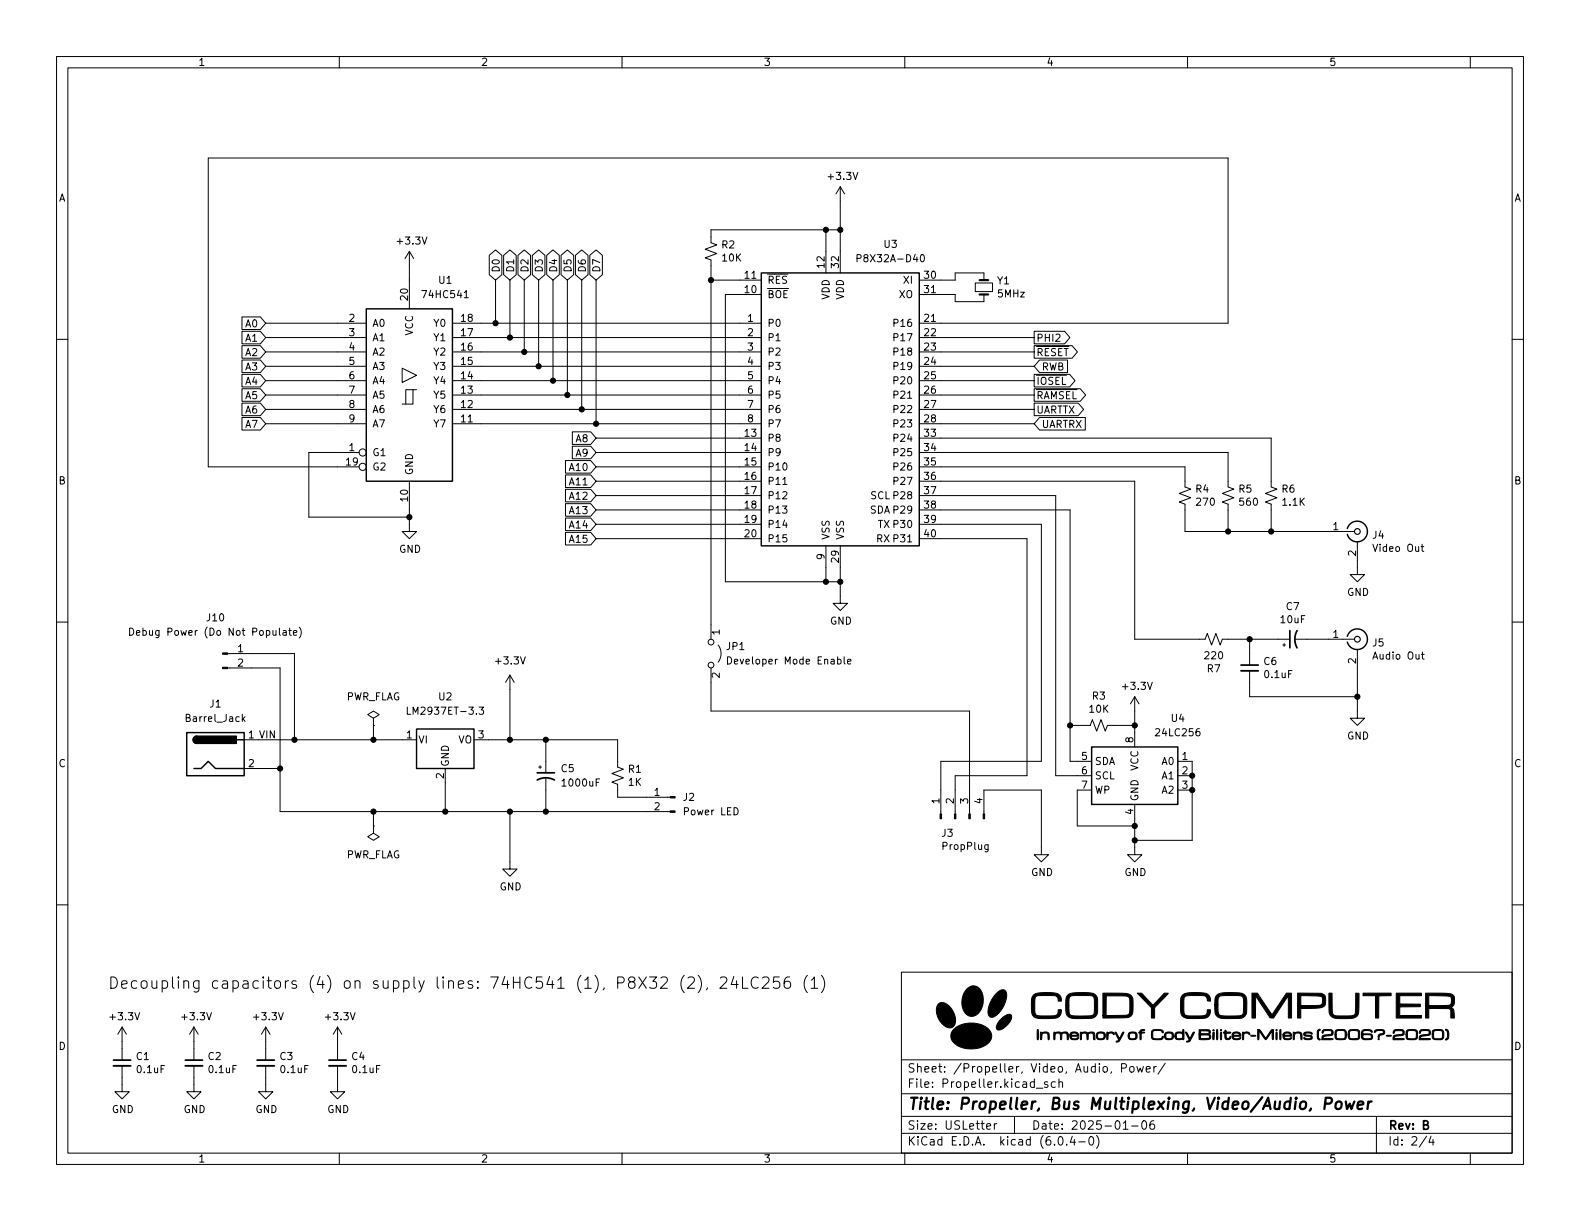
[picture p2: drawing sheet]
<svg xmlns="http://www.w3.org/2000/svg" width="279mm" height="216mm" viewBox="0 0 279 216" stroke-linecap="round" stroke-linejoin="round" font-family="sans-serif">
<g fill="none" stroke="#000" stroke-width=".18">
<path d="M10 10h259.4v195.9h-259.4zM12 12h255.4v191.9h-255.4zM60 10v2M110 10v2M160 10v2M210 10v2M260 10v2M148.6 33v15.3M148.6 33l-.8 1.3M148.6 33l.8 1.3M10 60h2M42.8 58.6h3.2l1 1.1-1 1.1h-3.2z"/>
<path d="M42.8 56h3.2l1 1.2-1 1.1h-3.2zM47 57.2h17.8M47 59.7h17.8M72.4 44.5v10.1M72.4 44.5l-.8 1.2M72.4 44.5l.8 1.2M80 57.2h54.6M80 59.7h54.6M82.1 52.6h.7M86.5 45.1l1.1-.9 1.1 .9v3.5l-1.1 .9-1.1-.9zM87.6 49.5v7.7M89.1 45.1l1.1-.9 1.1 .9v3.5l-1.1 .9-1.1-.9z"/>
<path d="M90.2 49.5v10.2M91.6 45.1l1.1-.9 1.1 .9v3.5l-1.1 .9-1.1-.9zM92.7 49.5v12.7M94.1 45.1l1.1-.9 1.2 .9v3.5l-1.2 .9-1.1-.9zM95.2 49.5v15.3M96.7 45.1l1.1-.9 1.1 .9v3.5l-1.1 .9-1.1-.9zM97.8 49.5v17.8M99.2 45.1l1.1-.9 1.1 .9v3.5l-1.1 .9-1.1-.9zM100.3 49.5v20.4M101.8 45.1l1.1-.9 1.1 .9v3.5l-1.1 .9-1.1-.9zM102.9 49.5v22.9M104.3 45.1l1.1-.9 1.1 .9v3.5l-1.1 .9-1.1-.9z"/>
<path d="M105.4 49.5v25.4M125.7 49.5h8.9M134.6 52.1h-6.3v50.8h20.3M146 40.6v7.7M148.6 40.6h-22.9v2.3l1 .4-2 .8 2 .7-2 .8 1 .4v67M151.6 45.7l.6-.1 .1-.2-.1-.3-.6-.1v1.3M162.6 57.2h54.6v-29.3h-180.4v54.7h26.7M162.6 49.5h6.3v-1.2h5.1v1.2M162.6 52.1h6.3v1.2h5.1v-1.2M162.6 59.7h20.3M162.9 45.1l.1-.1a.68 .68 0 0 1 .5 .7 .68 .68 0 0 1-.5 .6l-.1-.1-.2-.4zM172.5 50h3v1.6h-3z"/>
<path d="M182.9 58.6h5.3l1 1.1-1 1.1h-5.3zM267.4 60h2M42.8 61.1h3.2l1 1.1-1 1.1h-3.2zM42.8 71.3h3.2l1 1.1-1 1.1h-3.2zM42.8 63.7h3.2l1 1.1-1 1.1h-3.2zM42.8 68.7h3.2l1 1.2-1 1.1h-3.2zM42.8 66.2h3.2l1 1.1-1 1.1h-3.2zM42.8 73.8h3.2l1 1.1-1 1.1h-3.2zM47 62.2h17.8M47 64.8h17.8M47 67.3h17.8M47 69.9h17.8"/>
<path d="M47 72.4h17.8M47 74.9h17.8M71.1 65.1l2.6 1.3-2.6 1.2zM73 68.9h-1.2v2.6M73.7 68.9h-.7v2.6h-1.9M80 62.2h54.6M80 64.8h54.6M80 67.3h54.6M80 69.9h54.6M80 72.4h54.6M80 74.9h54.6M101.2 76.4h3.3l.9 1.1-.9 1.1h-3.3z"/>
<path d="M101.2 78.9h3.3l.9 1.1-.9 1.1h-3.3zM105.4 77.5h29.2M162.6 77.5h62.2v8.6l1 .4-2 .7 2 .8-2 .8 1 .4v4.8M162.6 62.2h20.3M162.6 64.8h20.3M162.6 67.3h20.3M162.6 69.9h20.3M162.6 72.4h20.3M162.6 74.9h20.3M182.9 66.2h6.3l.9 1.1-.9 1.1h-6.3zM182.9 68.7h8.1l1 1.2-1 1.1h-8.1zM182.9 71.3h7.8l.9 1.1-.9 1.1h-7.8z"/>
<path d="M182.9 61.1h6.7l.9 1.1-.9 1.1h-6.7zM183.8 63.7h5v2.2h-5l-.9-1.1zM183.8 73.8h8.1v2.2h-8.1l-.9-1.1zM63.5 80h-8.9v11.4h17.8M72.4 85.1v8.9h1.3l-1.3 1.3-1.3-1.3h1.3M100 94.1h4.5l.9 1.2-.9 1.1h-4.5zM100 81.4h4.5l.9 1.2-.9 1.1h-4.5zM100 86.5h4.5l.9 1.1-.9 1.1h-4.5zM100 89.1h4.5l.9 1.1-.9 1.1h-4.5zM100 84h4.5l.9 1.1-.9 1.1h-4.5zM100 91.6h4.5l.9 1.1-.9 1.1h-4.5zM105.4 80h29.2"/>
<path d="M105.4 82.6h29.2M105.4 85.1h29.2M105.4 87.6h29.2M105.4 90.2h29.2M105.4 92.7h29.2M105.4 95.3h29.2M138.4 85.7h.8M146 96.5v6.4M148.6 96.5v10.2h1.3l-1.3 1.3-1.3-1.3h1.3M162.6 80h54.6v6.1l1 .4-2 .7 2 .8-2 .8 1 .4v4.8M162.6 82.6h46.9v3.5l1.1 .4-2.1 .7 2.1 .8-2.1 .8 1 .4v4.8h30M162.6 85.1h38.1v27.9h12.4l.4-1 .7 2 .8-2 .8 2 .4-1h11.9"/>
<path d="M162.6 87.6h24.1v49.6h6.3M162.6 90.2h26.6v44.4h3.8M162.6 92.7h21.5v41.9h-17.7v9.3M162.6 95.3h19v41.9h-12.7v6.7M240 95.8v5.8h1.3l-1.3 1.3-1.2-1.3h1.2M251.3 96.7h.5M251.5 96.2v1.1l.3 .2M10 110h2M22.9 111.1a.64 .64 0 0 1 .8 .6 .64 .64 0 0 1-.8 .6zM24.1 111.9l.6-.1v-.3h-.4l-.2 .2 .1 .6h.5M40.2 118.1h9.3v25.4h69M40.2 115.6h11.9v15.2"/>
<path d="M50.1 111.5h.5v.8M50.6 111.8l-.4 .1-.2 .1 .2 .3h.4M51 111.5h.5M51.2 111.1v1.1l.3 .1M51.9 111.9l.6-.1-.1-.3h-.3l-.2 .2v.6h.5M52.9 110.9a1.46 1.46 0 0 1 0 1.9M90.2 119.4l-.8 1.3M90.2 119.4v11.4M90.2 119.4l.7 1.3M125.7 118.1v7.6h45.7v18.2M127 114a2.54 2.54 0 0 1 0 3.1M128.7 116.1a.64 .64 0 0 1 .7 .7 .64 .64 0 0 1-.7 .6z"/>
<path d="M149.3 116.1v1.1l.2 .2M149.9 117l.6-.1-.1-.3h-.3l-.2 .1v.7h.5M221 113v4.6M221 118.6v4.6h19M226.8 114h.5M227.1 113.8v.5M229.1 113h10.4M240 114.8v12.2h1.3l-1.3 1.3-1.2-1.3h1.2M251.4 115.7h.4M251.5 115.3v1.1l.3 .2M267.4 110h2M43 127.1l.3 .5"/>
<path d="M43.2 130.8h30.5M43.2 135.9h6.3M43.3 126.7l-.5 .5M66 127l1.1-.6-1.1-.7-1 .7 1 .6v1.3M66 128.3h.1M66 128.3v2.5M72 125v1.3h.6M78.7 135.9v7.6M83.8 130.8h25.4v4.8l1 .4-2 .8 2 .7-2 .8 1 .4v2.3h9.3M84.7 125h.8l-.4 .5 .4 .1v.6l-.2 .1-.6-.1M95.2 135.6h.6M95.5 135.4v.5"/>
<path d="M96.5 130.8v5.9M96.5 137.7v5.8M189.2 128.3h3.6l.4-1 .7 2 .8-2 .8 2 .3-1h4.9M193 139.7h-2.5v6.4h10.2M200.7 123.2l-.8 1.3M200.7 123.2v8.9M200.7 123.2l.7 1.3M208.3 134.6h2.5v14h-10.1M208.3 137.2h2.5M208.3 139.7h2.5M10 160h2M66 146.1v1.2l-1 .7 1 .6 1.1-.6-1.1-.7"/>
<path d="M66 146.1h.1M66 143.5v2.6M90.2 143.5v10.2h1.2l-1.2 1.2-1.3-1.2h1.3M174 143.9v-4.2h10.1v11.4h1.3l-1.3 1.3-1.2-1.3h1.2M174.7 149.4v1l-.2 .2h-.3M174.7 149.4h-.3l-.3 .2 .2 .5h.4M200.7 142.2v8.9h1.2l-1.2 1.3-1.3-1.3h1.3M267.4 160h2M121 172.5a2.3 2.3 0 0 0 0 3M121.7 172.9l.2-.2h.5a.54 .54 0 0 1 .3 .9l-1.1 1.2h1.2M123.5 172.5a2.3 2.3 0 0 1 0 3M125.1 174.7l-.2 .3"/>
<path d="M127.4 172.9l.3-.2h.5a.54 .54 0 0 1 .2 .9l-1.1 1.2h1.2M129.8 172.7l-.5 1.4h1.2M130.3 173.4v1.4M131.3 172.7v2.1h1M134.1 172.9a.81 .81 0 0 0-1 0 .81 .81 0 0 0-.3 1 .75 .75 0 0 0 .4 .8 .75 .75 0 0 0 .9-.1M134.8 172.9l.3-.2h.5a.54 .54 0 0 1 .3 .9l-1.2 1.2h1.3M137.8 172.7h-1v1l.2-.2 .7 .1 .2 .3-.1 .7-.3 .2h-.5l-.2-.2M139.6 172.7a.8 .8 0 0 0-.9 .9v.8l.2 .3 .5 .1 .3-.2 .1-.7-.2-.3-.6-.1-.3 .4M142.8 172.5a2.3 2.3 0 0 0 0 3M143.4 173.3l.6-.6v2.1M143.4 174.8h1.2M145.3 172.5a2.3 2.3 0 0 1 0 3"/>
<path d="M159.4 171.9h108v32h-108zM21.6 188.5v4.5h1.3l-1.3 1.3-1.3-1.3h1.3M21.6 181.6l-.8 1.3M21.6 181.6v5.9M21.6 181.6l.8 1.3M34.3 188.5v4.5h1.3l-1.3 1.3-1.3-1.3h1.3M34.3 181.6l-.8 1.3M34.3 181.6v5.9M34.3 181.6l.8 1.3M47 188.5v4.5h1.3l-1.3 1.3-1.3-1.3h1.3M47 181.6l-.8 1.3M47 181.6v5.9"/>
<path d="M47 181.6l.8 1.3M59.7 188.5v4.5h1.3l-1.3 1.3-1.3-1.3h1.3M59.7 181.6v5.9M59.7 181.6l-.8 1.3M59.7 181.6l.8 1.3M159.4 197.4h108M159.4 193.4h108M159.4 187.4h108M174.5 199.2l.7-.2-.1-.3h-.4l-.2 .2v.7h.6M175.8 198.7v1M176.3 198.7h-.3l-.2 .3M179.4 197.4v3"/>
<path d="M183.3 192.4h1.1M185.3 191.4l-.4-.1-.2 .2 .1 .2 .5 .2v.3h-.6M186.6 191.4l-.4-.1-.3 .3v.4l.1 .2h.6M187.3 191.4l.2-.1 .3 .1 .1 .9M187.3 190.8v1.5M198.3 188.9l.7-.1 .2-.2-.1-.4-.2-.1h-.6v1.5M198.6 199.7h.9M199.8 188.7l.2-.1 .5 .1v.6l-.1 .2-.4 .1-.2-.2zM200.1 199.1h1.2M201 188.6l.3 1 .3-.7 .3 .7 .3-1M202.1 198.2h.2a.81 .81 0 0 1 .5 .6 .81 .81 0 0 1-.3 .8l-.1 .1a.81 .81 0 0 1-.6-.6 .81 .81 0 0 1 .3-.9zM202.7 189.1l.7-.2-.1-.2-.4-.1-.2 .2 .1 .7h.5"/>
<path d="M204 198.2a.59 .59 0 0 0-.7 .6v.6l.2 .2 .4 .1 .2-.2 .1-.5-.2-.2-.4-.1-.3 .3M204 188.6v1M204.5 188.6l-.3 .1-.2 .2M206 188l-1.2 1.9M243.4 197.4v6.5M60 203.9v2M110 203.9v2M159.4 200.4h108M160 203.9v2M187.3 201h.2a.81 .81 0 0 1 .6 .6 .81 .81 0 0 1-.3 .8l-.2 .1a.81 .81 0 0 1-.6-.6 .81 .81 0 0 1 .3-.9zM188.6 202.3v.2M189.6 200.9l-.3 1.1h.9"/>
<path d="M190 201.5v1M190.8 201.9h1.1M192.8 201h.1a.81 .81 0 0 1 .6 .6 .81 .81 0 0 1-.3 .8l-.2 .1a.81 .81 0 0 1-.5-.6 .81 .81 0 0 1 .3-.9zM193.9 200.8a1.72 1.72 0 0 1 0 2.2M210 203.9v2M252.3 200.9l-1.3 1.9M253 200.9l-.3 1.1h.9M253.4 201.5v1M260 203.9v2"/>
<circle cx="64.1" cy="82.5" r=".63"/>
<circle cx="64.1" cy="80" r=".63"/>
<circle cx="125.7" cy="117.6" r=".51"/>
<circle cx="125.7" cy="113.5" r=".51"/>
</g>
<path d="M234.3 195.2h.8a.55 .55 0 0 0 .4-.5 .55 .55 0 0 0-.3-.6h-.8l-.2 2M236.3 195a.52 .52 0 0 1 .6-.2 .52 .52 0 0 1 .4 .4l-.1 .5a.55 .55 0 0 1-.5 .4 .55 .55 0 0 1-.6-.4zM238 194.8l.2 1.3 .5-.9 .3 .9 .5-1.3M240.1 195.4l1-.2-.1-.3-.2-.1-.5 .1-.3 .9 .3 .3 .6-.1M242 194.8l-.2 1.3M242.6 194.8l-.4 .1-.3 .3" fill="none" stroke="#000" stroke-width=".4"/>
<g fill="#000" stroke="#000" stroke-width=".18">
<path d="M39.4 118h.8v.2h-.8zM39.4 115.4h.8v.3h-.8zM118.5 143.4h.9v.2h-.9zM118.5 140.8h.9v.3h-.9zM166.2 143.9h.3v.9h-.3zM168.8 143.9h.2v.9h-.2zM171.3 143.9h.3v.9h-.3zM173.9 143.9h.2v.9h-.2zM165.9 177.5a1.31 1.31 0 0 1 1.9 .3 3.2 3.2 0 0 1 .9 3.6 1.42 1.42 0 0 1-2.2-.4 2.92 2.92 0 0 1-.6-3.5zM171.1 174.8a1.54 1.54 0 0 1 2.6 .8 3.2 3.2 0 0 1-1.6 4.1 1.88 1.88 0 0 1-2-2 3.5 3.5 0 0 1 1-2.9zM176.3 175.6a1.24 1.24 0 0 1 1.4-.5 2.57 2.57 0 0 1-.2 2.8l-1.1 1.4a1.21 1.21 0 0 1-1.4 .5l-.1-.2a4.2 4.2 0 0 1 1.4-4zM177.1 180.1l.9-.7a.52 .52 0 0 1 .9 .3 2.98 2.98 0 0 1-2.4 2.4 .69 .69 0 0 1-.1-1.1z"/>
<path d="M182.8 175.9a6.2 6.2 0 0 1 3.9-.3 1.18 1.18 0 0 1 1 1.4h-.6a.9 .9 0 0 0-1.2-1h-1.7a.86 .86 0 0 0-.9 .1 .86 .86 0 0 0-.3 .9v.3a3.1 3.1 0 0 0 .3 2.2l1.7 .1a2.53 2.53 0 0 0 2-.2l.1-.9h.6a1.31 1.31 0 0 1-1.6 1.6h-.7a4.7 4.7 0 0 1-2.6-.3 3.7 3.7 0 0 1-.4-2.8v-.5zM188.8 175.9a2.82 2.82 0 0 1 2.1-.4h1.3a1.66 1.66 0 0 1 1.8 .9l.1 2.2a1.32 1.32 0 0 1-1.6 1.5h-2.7a1.33 1.33 0 0 1-1.3-1.6v-.7h.5v.8a.81 .81 0 0 0 1 1h2.3a.92 .92 0 0 0 1-.1 .92 .92 0 0 0 .2-1v-.4a2.44 2.44 0 0 0-.3-2l-2.4-.1a1.68 1.68 0 0 0-1.6 .3l-.2 .4v1.1h-.5a2.13 2.13 0 0 1 .3-1.9zM195 175.6h2.6a4.3 4.3 0 0 1 2.3 .3 1.61 1.61 0 0 1 .5 1.7 2.62 2.62 0 0 1-.4 2.1 2.05 2.05 0 0 1-1.8 .3h-3.2v-.4l4.3-.1a.72 .72 0 0 0 .5-1v-1.5a.9 .9 0 0 0-1.2-.9h-3v3.5h-.6zM201.1 175.6h.8l2 2.1 2-2.1 .7 .1-2.4 2.5v1.8h-.6v-1.8zM209.1 176a4 4 0 0 1 2.8-.5h.5a1.36 1.36 0 0 1 1.7 1.5h-.6a.94 .94 0 0 0-1.3-1h-.8a2.64 2.64 0 0 0-1.9 .3l-.1 .5v2.2a.81 .81 0 0 0 1.1 .6h.9a2.53 2.53 0 0 0 1.9-.2l.2-.9h.6a1.34 1.34 0 0 1-1.7 1.6h-.8a3.6 3.6 0 0 1-2.5-.4 5.9 5.9 0 0 1-.3-3.3zM215.1 176a4.2 4.2 0 0 1 3-.5 2.35 2.35 0 0 1 2.1 .6 7.1 7.1 0 0 1 .1 3.3l-.2 .3a3.4 3.4 0 0 1-2.3 .4h-.5a2.14 2.14 0 0 1-2.4-.9l-.1-1.5h.6a2.35 2.35 0 0 0 .3 1.8 11.4 11.4 0 0 0 3.9 0 1.76 1.76 0 0 0 .3-1.6v-1.1a.69 .69 0 0 0-.9-.8h-1.3a2.83 2.83 0 0 0-2.1 .3l-.2 .4v1h-.6l.1-1.2zM221.4 175.6h.9l1.6 2.3a2.98 2.98 0 0 0 1.1 1.5l2.5-3.8h.9v4.4h-.6v-3.8l-2.6 3.8h-.6l-2.6-3.9v3.9h-.6zM229.5 175.6h4.2l.4 .3a1.92 1.92 0 0 1 0 2.1 7 7 0 0 1-3 .3h-1.1v1.7h-.5v-2.2h3.2a.81 .81 0 0 0 1.2-.8 .57 .57 0 0 0-.1-.7 .57 .57 0 0 0-.6-.2l-3.2-.1v1.8h-.5zM235 175.6h.6v1.7a3.5 3.5 0 0 0 .2 2.1l.1 .1a7.6 7.6 0 0 0 3.6 0l.2-.6v-3.3h.6v1.7a4.1 4.1 0 0 1-.3 2.3 3.7 3.7 0 0 1-2.8 .5 2.2 2.2 0 0 1-2-.6l-.2-.7zM241 175.6h5v.5h-2.2v3.9h-.6v-3.9h-2.2zM246.9 175.6h4.5v.5h-3.9v1.4l3.7 .1v.4h-3.7v1.6h3.9v.4h-4.5zM252.1 175.6h1.8a5.9 5.9 0 0 1 3.1 .4 1.77 1.77 0 0 1-.2 2l-.2 .1 .5 .5 .1 1.4h-.6l-.1-1.3-.2-.4h-3.6v1.7h-.6v-2.2h3.8a.65 .65 0 0 0 .7-.2 .65 .65 0 0 0 .1-.7 .6 .6 0 0 0-.2-.6 .6 .6 0 0 0-.6-.2l-3.2-.1v1.8h-.6z"/>
<path d="M168.7 181.9a4.9 4.9 0 0 1 6.1 .1 1.7 1.7 0 0 1-.5 2.8 4.8 4.8 0 0 1-5.8-.7 1.62 1.62 0 0 1 .2-2.2zM183.5 182.1v-.1a1.46 1.46 0 0 1 .1 1.3v.5h-.1zM184 182.5l.2 .1a1.11 1.11 0 0 1 1.3 .2v1h-.2v-.3a.58 .58 0 0 0-.4-.8 .58 .58 0 0 0-.7 .6l-.1 .5a1.11 1.11 0 0 1-.1-1.1zM186.4 182.5l.2 .1a1.31 1.31 0 0 1 1.2 0 .69 .69 0 0 1 .8-.1 .69 .69 0 0 1 .3 .8v.5h-.2v-.4a.54 .54 0 0 0-.3-.7h-.2a.37 .37 0 0 0-.4 .4l-.1 .7h-.2v-.4a.57 .57 0 0 0-.2-.7 .52 .52 0 0 0-.6 .1 .52 .52 0 0 0-.1 .6l-.1 .4h-.1zM189.4 182.6a.86 .86 0 0 1 1.4 .6h-1.4a.33 .33 0 0 0 .4 .5h.5l.4-.2a.38 .38 0 0 1-.2 .3 .38 .38 0 0 1-.4 0 .68 .68 0 0 1-.7-.1 .68 .68 0 0 1-.2-.7h1.3a.6 .6 0 0 0-.5-.3 .6 .6 0 0 0-.6 .3h-.2zM191.1 182.5l.2 .1a1.09 1.09 0 0 1 1.1 0 .71 .71 0 0 1 .9-.1 .71 .71 0 0 1 .3 .8v.6l-.2-.1a1.2 1.2 0 0 0-.3-1.1 .49 .49 0 0 0-.6 .1 .49 .49 0 0 0-.1 .5l-.1 .6-.1-.6a.5 .5 0 0 0-.5-.6 .5 .5 0 0 0-.5 .6v.5h-.1zM194 182.6a.85 .85 0 0 1 1-.1 .85 .85 0 0 1 .5 .8 .87 .87 0 0 1-1.4 .5l-.2-.4v-.2h.2a.62 .62 0 0 0 .4 .5 .62 .62 0 0 0 .7-.2 .59 .59 0 0 0-.4-.9 .59 .59 0 0 0-.7 .6h-.2zM195.8 182.5l.1 .1a.71 .71 0 0 1 1.2 .3h-.1a.54 .54 0 0 0-.7-.2 .54 .54 0 0 0-.4 .6v.5h-.1zM197.2 182.5l.3 .2 .5 .9 .5-1 .3-.1-.6 1.2a.52 .52 0 0 1-.8 .5l.4-.3zM199.6 182.7l.1-.1a.84 .84 0 0 1 1-.1 .84 .84 0 0 1 .4 .9 .94 .94 0 0 1-1.6 0v-.2h.2v.2a.59 .59 0 0 0 .7 .3 .59 .59 0 0 0 .4-.5v-.3a.63 .63 0 0 0-1.1 .2v.1h-.2zM201.6 182.2l.4-.2 .4 .1v.1h-.4l-.2 .2 .6 .2-.6 .1v1.1h-.2v-.2a.84 .84 0 0 0-.1-.9l-.1-.1 .2-.1zM203.7 182.2a2.26 2.26 0 0 1 2 .1v.3h-.1a.8 .8 0 0 0-1-.4l-.6 .1a1.46 1.46 0 0 0 0 1.3 1.51 1.51 0 0 0 1.5-.2l.1-.2a.42 .42 0 0 1 0 .5 .42 .42 0 0 1-.5 .1h-.7a.65 .65 0 0 1-.7-.1 .65 .65 0 0 1-.1-.8z"/>
<path d="M206 182.7l.2-.1a.84 .84 0 0 1 .9-.1 .84 .84 0 0 1 .4 .9 .94 .94 0 0 1-1.5 0l-.1-.4h.3a.53 .53 0 0 0 .1 .6 .53 .53 0 0 0 .6 .1 .53 .53 0 0 0 .3-.7 .53 .53 0 0 0-.7-.3l-.3 .1v.2h-.3zM208 182.6l.6-.1 .5 .1 .1-.5h.1v1.7v.1l-.2-.2a1.29 1.29 0 0 1-1.2-.1l-.2-.4h.3a.61 .61 0 0 0 1 .4 .57 .57 0 0 0 0-.7 .57 .57 0 0 0-.6-.2l-.4 .2v.3h-.3zM209.6 182.5l.3 .1 .5 1.1 .5-1.1 .3-.1-.5 1.2a.57 .57 0 0 1-.9 .5l.5-.3zM212 182.1h1.3a.52 .52 0 0 1 .7 .1 .52 .52 0 0 1-.1 .7 .51 .51 0 0 1 .2 .6 .51 .51 0 0 1-.5 .3h-1.5l-.1-.8h.3v.6h1.3a.29 .29 0 0 0 .3-.3 .29 .29 0 0 0-.3-.3h-1.6v-.2h1.5a.26 .26 0 0 0 .3-.2 .26 .26 0 0 0-.1-.2l-1.4-.1v.5h-.3zM214.5 182.1h.2v.1l-.2 .1zM214.5 182.5h.2v.2l-.1 1.1a1.38 1.38 0 0 1-.1-1.2zM215.2 182.1h.1v.2v1.4l-.1 .2-.1-.3zM215.8 182.5h.2v.3a1.18 1.18 0 0 1-.1 1.1l-.1-.3zM215.8 182.1h.2v.2l-.2-.1zM216.6 182.2h.2v.3l.9 .1-.9 .1v.9h.6l.2-.4a.52 .52 0 0 1-.5 .6 .52 .52 0 0 1-.5-.6v-.5l-.3-.1 .3-.1zM218 182.6a.83 .83 0 0 1 .9-.1 .83 .83 0 0 1 .5 .7h-1.3v.2a.85 .85 0 0 0 1.3 .1 .97 .97 0 0 1-1.4 .1l-.1-.7h.2a.96 .96 0 0 0 1.1 .1 .63 .63 0 0 0-1.1-.1h-.2zM219.7 182.5l.2 .2a.64 .64 0 0 1 1.1 .2 .56 .56 0 0 0-.7-.2 .56 .56 0 0 0-.4 .7v.4h-.1z"/>
<path d="M221.2 183.1a.75 .75 0 0 1 .8 .1 .75 .75 0 0 1-.8-.1zM222.4 182h.2a1.63 1.63 0 0 1 .9 1.1l.3 .5 .4-.6a1.26 1.26 0 0 1 .8-.9h.2l-.1 1.7-.1-.1-.1-1.4-1.1 1.6-1.1-1.6-.2 1.6-.1-.3zM225.7 182.5h.1v.3a1.18 1.18 0 0 1-.1 1.1l-.1-.3zM225.7 182.1h.1v.2l-.2-.1zM226.4 182.1v-.1a1.45 1.45 0 0 1 .1 1.3v.5h-.1zM227 182.7a.78 .78 0 0 1 .9-.2 .78 .78 0 0 1 .5 .7l-1.3 .1a.55 .55 0 0 0 .9 .3l.3-.1 .1 .1a1.01 1.01 0 0 1-1.5-.1v-.5l.5 .1 .8-.1a.61 .61 0 0 0-1.1 0h-.2zM228.7 182.5l.2 .1a.79 .79 0 0 1 .9-.1 .79 .79 0 0 1 .5 .8l-.1 .5-.2-.3a.59 .59 0 0 0-.4-.8 .59 .59 0 0 0-.7 .7l-.1 .4h-.1zM230.7 182.6l.9-.1 .4 .2-.1 .2a.97 .97 0 0 0-1.1-.1l.2 .2 .7 .1a.37 .37 0 0 1 .4 .4 .37 .37 0 0 1-.4 .3h-.9l-.2-.1v-.2a.97 .97 0 0 0 1.2-.1l-.2-.1-.9-.1-.2-.3zM233 182.2l.4-.2 .1 .1-.1 .1a1.21 1.21 0 0 0 .1 1.6 .43 .43 0 0 1-.5-.1 .43 .43 0 0 1-.1-.5zM233.9 182.2l.7-.2a.8 .8 0 0 1 1.2 .6 .53 .53 0 0 1-.8 .5l-.8 .2-.2 .3h1.6l.1 .2-2 .1a.73 .73 0 0 1 .2-.8 .73 .73 0 0 1 .8-.1l.5-.1a.33 .33 0 0 0 .3-.3 .33 .33 0 0 0-.3-.4h-.4a.67 .67 0 0 0-.9 .5l-.1-.2zM236.2 182.2l.3-.1 .6-.1a.72 .72 0 0 1 .8 .2 .72 .72 0 0 1 .2 .7 .68 .68 0 0 1-.1 .8 .68 .68 0 0 1-.7 .1h-.3a.69 .69 0 0 1-.8-.1 .69 .69 0 0 1-.1-.8h.2v.3a.53 .53 0 0 0 .8 .5 .57 .57 0 0 0 .6-.1 .57 .57 0 0 0 .2-.7 .57 .57 0 0 0-.2-.6 .57 .57 0 0 0-.6-.1l-.7 .1-.1 .6h-.2zM238.6 182.1l.7-.1a.95 .95 0 0 1 1.1 .3v.2a1.2 1.2 0 0 1-.2 1.3h-1.5l-.3-.4v-.5h.2l.1 .6a1.57 1.57 0 0 0 1.4 .1l.1-.1a1.36 1.36 0 0 0-.1-1.2l-.4-.1a.67 .67 0 0 0-.8 0 .67 .67 0 0 0-.3 .7h-.2z"/>
<path d="M240.9 182.3a1.74 1.74 0 0 1 1.7 0v.2a1.36 1.36 0 0 0-1.6-.1v.4h1a.54 .54 0 0 1 .7 .5 .54 .54 0 0 1-.7 .5 1.01 1.01 0 0 1-1.2-.2v-.3h.2l.2 .3a1.55 1.55 0 0 0 1.3-.1v-.3a1.34 1.34 0 0 0-1.5-.1v.2h-.2zM243.7 183.6l.2 .1v.1h-.2zM243.1 182.2l.5-.1a.91 .91 0 0 1 1.3 .4 .69 .69 0 0 1-.8 .5l-.2 .4h-.2a.62 .62 0 0 1 .8-.7l.1-.3a1.26 1.26 0 0 0-1.5 .2l-.1-.1zM245.2 183.1a.75 .75 0 0 1 .8 .1 .75 .75 0 0 1-.8-.1zM246.5 182.2l.7-.2a.87 .87 0 0 1 1.1 .4 .55 .55 0 0 1-.1 .6 .55 .55 0 0 1-.6 .1l-.9 .2a.18 .18 0 0 0-.1 .2 .18 .18 0 0 0 .1 .1h1.5l.1 .2-2 .1 .2-.8 1.3-.2a.33 .33 0 0 0 .3-.4 .33 .33 0 0 0-.4-.3h-.6a.54 .54 0 0 0-.7 .5v-.2zM248.7 182.3l.3-.2a1.7 1.7 0 0 1 1.6 .1l.1 .3a1.2 1.2 0 0 1-.3 1.3h-.3a1.54 1.54 0 0 1-1.4-.2l-.1-.7h.3v.6a1.68 1.68 0 0 0 1.5 0l.1-.5a.57 .57 0 0 0-.1-.6 .57 .57 0 0 0-.7-.2l-.7 .1-.1 .6h-.3zM251.2 182.2l.7-.2a.83 .83 0 0 1 1 .4v.5l-.3 .2a1.68 1.68 0 0 0-1.4 .4l.1 .1h1.5l.1 .2-1.9 .1a.73 .73 0 0 1 .2-.8 .73 .73 0 0 1 .7-.1l.5-.1a.33 .33 0 0 0 .3-.3 .33 .33 0 0 0-.3-.4h-.4a.65 .65 0 0 0-.9 .5l-.1-.2zM253.4 182.2l.5-.1a1.33 1.33 0 0 1 1.3 .2l.1 .5a.76 .76 0 0 1-.1 .9 .76 .76 0 0 1-.9 .1h-.3a.62 .62 0 0 1-.7-.2 .62 .62 0 0 1 0-.6v-.2h.2a.61 .61 0 0 0 .1 .8 .61 .61 0 0 0 .7 .1 .57 .57 0 0 0 .7-.1 .57 .57 0 0 0 .1-.7 .56 .56 0 0 0-.1-.6 .56 .56 0 0 0-.7-.1l-.7 .1-.1 .5h-.2zM255.6 182h.1a1.2 1.2 0 0 1 .4 1.7l-.2 .2-.3-.1a1.3 1.3 0 0 0 0-1.8z"/>
<circle cx="87.6" cy="57.2" r=".46"/>
<circle cx="90.2" cy="59.7" r=".46"/>
<circle cx="125.7" cy="49.5" r=".46"/>
<circle cx="146" cy="40.6" r=".46"/>
<circle cx="148.6" cy="40.6" r=".46"/>
<circle cx="92.7" cy="62.2" r=".46"/>
<circle cx="95.2" cy="64.8" r=".46"/>
<circle cx="97.8" cy="67.3" r=".46"/>
<circle cx="100.3" cy="69.9" r=".46"/>
<circle cx="102.9" cy="72.4" r=".46"/>
<circle cx="105.4" cy="74.9" r=".46"/>
<circle cx="72.4" cy="91.4" r=".46"/>
<circle cx="217.2" cy="94" r=".46"/>
<circle cx="224.8" cy="94" r=".46"/>
<circle cx="146" cy="102.9" r=".46"/>
<circle cx="148.6" cy="102.9" r=".46"/>
<circle cx="221" cy="113" r=".46"/>
<circle cx="49.5" cy="135.9" r=".46"/>
<circle cx="52.1" cy="130.8" r=".46"/>
<circle cx="66" cy="130.8" r=".46"/>
<circle cx="90.2" cy="130.8" r=".46"/>
<circle cx="96.5" cy="130.8" r=".46"/>
<circle cx="189.2" cy="128.3" r=".46"/>
<circle cx="200.7" cy="128.3" r=".46"/>
<circle cx="210.8" cy="137.2" r=".46"/>
<circle cx="210.8" cy="139.7" r=".46"/>
<circle cx="240" cy="123.2" r=".46"/>
<circle cx="66" cy="143.5" r=".46"/>
<circle cx="78.7" cy="143.5" r=".46"/>
<circle cx="90.2" cy="143.5" r=".46"/>
<circle cx="96.5" cy="143.5" r=".46"/>
<circle cx="200.7" cy="148.6" r=".46"/>
<circle cx="200.7" cy="146.1" r=".46"/>
</g>
<path d="M64.8 54.6h15.2v30.5h-15.2zM134.6 48.3h28v48.2h-28zM238.3 93.5a1.81 1.81 0 0 1 2.7-1 1.81 1.81 0 0 1 0 3 1.81 1.81 0 0 1-2.7-1M238.3 112.5a1.81 1.81 0 0 1 2.7-.9 1.81 1.81 0 0 1 0 2.9 1.81 1.81 0 0 1-2.7-1M33 129.5h10.2v7.7h-10.2zM34.3 135.9h1.3l1.2-1.3 1.3 1.3h5.1M34.8 130.2a.64 .64 0 0 0-.6 .6 .64 .64 0 0 0 .6 .6M41.9 130.8h1.3M73.7 128.9h10.1v7h-10.1zM193 132.1h15.3v10.1h-15.3z" fill="none" stroke="#000" stroke-width=".25"/>
<g fill="none" stroke="#000" stroke-width=".2">
<circle cx="240" cy="94" r=".51"/>
<circle cx="240" cy="113" r=".51"/>
</g>
<path d="M219.5 117.6h3M228.1 111.5v3.1M229.4 111.5a3.2 3.2 0 0 0 0 3.1M95 136.7h3M95 137.9a3.2 3.2 0 0 1 3 0M20.1 187.5h3M32.8 187.5h3M45.5 187.5h3M58.2 187.5h3" fill="none" stroke="#000" stroke-width=".3"/>
<path d="M173.2 49.5h1.6M173.2 52.1h1.6" fill="none" stroke="#000" stroke-width=".38"/>
<path d="M219.5 118.6h3M20.1 188.5h3M32.8 188.5h3M45.5 188.5h3M58.2 188.5h3" fill="none" stroke="#000" stroke-width=".33"/>
<path d="M34.3 130.4l.5-.2v1.2a.64 .64 0 0 1-.6-.3 .64 .64 0 0 1 .1-.7zM34.8 130.2h7v1.2h-7z" fill="#000" stroke="#000" stroke-width=".25"/>
<g font-size="2.8">
<text x="19" y="174.8">Decoupling capacitors (4) on supply lines: 74HC541 (1), P8X32 (2), 24LC256 (1)</text>
<text x="160.4" y="196.2">Title: Propeller, Bus Multiplexing, Video/Audio, Power</text>
</g>
<g font-size="2.1">
<text x="160.4" y="189.7">Sheet: /Propeller, Video, Audio, Power/</text>
<text x="160.4" y="192.4">File: Propeller.kicad_sch</text>
<text x="160.4" y="202.5">KiCad E.D.A. kicad (6.0.4-0)</text>
<text x="160.4" y="199.7">Size: USLetter</text>
<text x="182.4" y="199.7">Date: 2025-01-06</text>
<text x="245.4" y="199.7">Rev: B</text>
<text x="245.4" y="202.5">Id: 2/4</text>
</g>
<g font-size="1.8">
<text x="35" y="11.6">1</text>
<text x="85" y="11.6">2</text>
<text x="135" y="11.6">3</text>
<text x="185" y="11.6">4</text>
<text x="235" y="11.6">5</text>
<text x="10.3" y="35.6">A</text>
<text x="146.6" y="31.8">+3.3V</text>
<text x="267.7" y="35.6">A</text>
<text x="70.4" y="43.2">+3.3V</text>
<text x="127.6" y="43.9">R2</text>
<text x="127.8" y="46.2">10K</text>
<text x="145.8" y="47.3" transform="rotate(-90 145.8 47.3)">12</text>
<text x="148.3" y="47.3" transform="rotate(-90 148.3 47.3)">32</text>
<text x="152.3" y="46.4">P8X32A-D40</text>
<text x="156.3" y="43.8">U3</text>
<text x="72.1" y="53.1" transform="rotate(-90 72.1 53.1)">20</text>
<text x="75" y="52.7">74HC541</text>
<text x="77.6" y="50.2">U1</text>
<text x="88.4" y="48.3" transform="rotate(-90 88.4 48.3)">D0</text>
<text x="90.9" y="48.3" transform="rotate(-90 90.9 48.3)">D1</text>
<text x="93.4" y="48.3" transform="rotate(-90 93.4 48.3)">D2</text>
<text x="96" y="48.3" transform="rotate(-90 96 48.3)">D3</text>
<text x="98.5" y="48.3" transform="rotate(-90 98.5 48.3)">D4</text>
<text x="101.1" y="48.3" transform="rotate(-90 101.1 48.3)">D5</text>
<text x="103.6" y="48.3" transform="rotate(-90 103.6 48.3)">D6</text>
<text x="106.1" y="48.3" transform="rotate(-90 106.1 48.3)">D7</text>
<text x="131.7" y="51.8">10</text>
<text x="131.7" y="49.3">11</text>
<text x="135.6" y="52.7">~{BOE}</text>
<text x="135.6" y="50.2">~{RES}</text>
<text x="146.7" y="53" transform="rotate(-90 146.7 53)">VDD</text>
<text x="149.2" y="53" transform="rotate(-90 149.2 53)">VDD</text>
<text x="159" y="52.7">XO</text>
<text x="159.9" y="50.2">XI</text>
<text x="163.5" y="49.3">30</text>
<text x="163.5" y="51.8">31</text>
<text x="176.4" y="50.3">Y1</text>
<text x="176.5" y="52.6">5MHz</text>
<text x="43.5" y="57.9">A0</text>
<text x="61.7" y="56.9">2</text>
<text x="61.7" y="59.4">3</text>
<text x="65.8" y="57.8">A0</text>
<text x="73" y="59.4" transform="rotate(-90 73 59.4)">VCC</text>
<text x="76.8" y="57.8">Y0</text>
<text x="81.6" y="59.4">17</text>
<text x="81.6" y="56.9">18</text>
<text x="132.2" y="56.9">1</text>
<text x="132.2" y="59.4">2</text>
<text x="135.6" y="57.8">P0</text>
<text x="158.4" y="57.8">P16</text>
<text x="163.5" y="56.9">21</text>
<text x="163.5" y="59.4">22</text>
<text x="43.5" y="63">A2</text>
<text x="43.5" y="60.4">A1</text>
<text x="43.5" y="65.5">A3</text>
<text x="61.7" y="62">4</text>
<text x="61.7" y="64.5">5</text>
<text x="65.8" y="60.3">A1</text>
<text x="65.8" y="62.9">A2</text>
<text x="65.8" y="65.4">A3</text>
<text x="76.8" y="65.4">Y3</text>
<text x="76.8" y="62.9">Y2</text>
<text x="76.8" y="60.3">Y1</text>
<text x="81.6" y="64.5">15</text>
<text x="81.6" y="62">16</text>
<text x="132.2" y="62">3</text>
<text x="132.2" y="64.5">4</text>
<text x="135.6" y="60.3">P1</text>
<text x="135.6" y="62.9">P2</text>
<text x="135.6" y="65.4">P3</text>
<text x="158.4" y="60.3">P17</text>
<text x="158.4" y="62.9">P18</text>
<text x="158.4" y="65.4">P19</text>
<text x="163.5" y="62">23</text>
<text x="163.5" y="64.5">24</text>
<text x="183.2" y="60.4">PHI2</text>
<text x="183.2" y="63">~{RESET}</text>
<text x="184.1" y="65.5">RWB</text>
<text x="43.5" y="70.6">A5</text>
<text x="43.5" y="68">A4</text>
<text x="61.7" y="67.1">6</text>
<text x="61.7" y="69.6">7</text>
<text x="65.8" y="67.9">A4</text>
<text x="65.8" y="70.5">A5</text>
<text x="76.8" y="70.5">Y5</text>
<text x="76.8" y="67.9">Y4</text>
<text x="81.6" y="69.6">13</text>
<text x="81.6" y="67.1">14</text>
<text x="132.2" y="67.1">5</text>
<text x="132.2" y="69.6">6</text>
<text x="135.6" y="67.9">P4</text>
<text x="135.6" y="70.5">P5</text>
<text x="158.4" y="67.9">P20</text>
<text x="158.4" y="70.5">P21</text>
<text x="163.5" y="67.1">25</text>
<text x="163.5" y="69.6">26</text>
<text x="183.2" y="68">~{IOSEL}</text>
<text x="183.2" y="70.6">~{RAMSEL}</text>
<text x="43.5" y="73.1">A6</text>
<text x="43.5" y="75.7">A7</text>
<text x="61.7" y="72.1">8</text>
<text x="61.7" y="74.7">9</text>
<text x="65.8" y="73">A6</text>
<text x="65.8" y="75.6">A7</text>
<text x="76.8" y="75.6">Y7</text>
<text x="76.8" y="73">Y6</text>
<text x="81.6" y="74.7">11</text>
<text x="81.6" y="72.1">12</text>
<text x="131.7" y="77.2">13</text>
<text x="132.2" y="72.1">7</text>
<text x="132.2" y="74.7">8</text>
<text x="135.6" y="73">P6</text>
<text x="135.6" y="75.6">P7</text>
<text x="158.4" y="73">P22</text>
<text x="158.4" y="75.6">P23</text>
<text x="163.5" y="72.1">27</text>
<text x="163.5" y="74.7">28</text>
<text x="163.5" y="77.2">33</text>
<text x="183.2" y="73.1">UARTTX</text>
<text x="184.1" y="75.7">UARTRX</text>
<text x="61.2" y="82.3">19</text>
<text x="61.7" y="79.8">1</text>
<text x="65.8" y="80.6">G1</text>
<text x="65.8" y="83.2">G2</text>
<text x="100.9" y="83.3">A10</text>
<text x="101.9" y="78.2">A8</text>
<text x="101.9" y="80.7">A9</text>
<text x="131.7" y="79.8">14</text>
<text x="131.7" y="82.3">15</text>
<text x="135.6" y="78.1">P8</text>
<text x="135.6" y="80.6">P9</text>
<text x="135.6" y="83.2">P10</text>
<text x="158.4" y="78.1">P24</text>
<text x="158.4" y="80.6">P25</text>
<text x="158.4" y="83.2">P26</text>
<text x="163.5" y="79.8">34</text>
<text x="163.5" y="82.3">35</text>
<text x="10.3" y="85.7">B</text>
<text x="72.1" y="88.6" transform="rotate(-90 72.1 88.6)">10</text>
<text x="73" y="84.1" transform="rotate(-90 73 84.1)">GND</text>
<text x="100.9" y="88.4">A12</text>
<text x="100.9" y="85.8">A11</text>
<text x="131.7" y="84.8">16</text>
<text x="131.7" y="87.4">17</text>
<text x="131.7" y="89.9">18</text>
<text x="135.6" y="85.7">P11</text>
<text x="135.6" y="88.3">P12</text>
<text x="153.9" y="88.3">SCL P28</text>
<text x="158.4" y="85.7">P27</text>
<text x="163.5" y="84.8">36</text>
<text x="163.5" y="87.4">37</text>
<text x="163.5" y="89.9">38</text>
<text x="211.5" y="87.1">R4</text>
<text x="211.7" y="89.4">270</text>
<text x="219.1" y="87.1">R5</text>
<text x="219.3" y="89.4">560</text>
<text x="226.7" y="87.1">R6</text>
<text x="226.9" y="89.4">1.1K</text>
<text x="267.7" y="85.7">B</text>
<text x="100.9" y="96">A15</text>
<text x="100.9" y="90.9">A13</text>
<text x="100.9" y="93.4">A14</text>
<text x="131.7" y="92.5">19</text>
<text x="131.7" y="95">20</text>
<text x="135.6" y="90.8">P13</text>
<text x="135.6" y="93.3">P14</text>
<text x="135.6" y="95.9">P15</text>
<text x="146.7" y="95.5" transform="rotate(-90 146.7 95.5)">VSS</text>
<text x="149.2" y="95.5" transform="rotate(-90 149.2 95.5)">VSS</text>
<text x="153.7" y="90.8">SDA P29</text>
<text x="154.9" y="95.9">RX P31</text>
<text x="155.2" y="93.3">TX P30</text>
<text x="163.5" y="92.5">39</text>
<text x="163.5" y="95">40</text>
<text x="235.7" y="93.7">1</text>
<text x="242.8" y="95.2">J4</text>
<text x="70.6" y="97.7">GND</text>
<text x="145.8" y="98.9" transform="rotate(-90 145.8 98.9)">9</text>
<text x="148.3" y="99.4" transform="rotate(-90 148.3 99.4)">29</text>
<text x="239.8" y="98.3" transform="rotate(-90 239.8 98.3)">2</text>
<text x="243.1" y="97.6">Video Out</text>
<text x="227.5" y="107.9">C7</text>
<text x="238.2" y="105.4">GND</text>
<text x="24.7" y="112.4">Debug Power (Do Not Populate)</text>
<text x="36.6" y="109.9">J10</text>
<text x="127.3" y="112.3" transform="rotate(-90 127.3 112.3)">1</text>
<text x="146.8" y="110.4">GND</text>
<text x="226.5" y="110.2">10uF</text>
<text x="235.7" y="112.8">1</text>
<text x="42.1" y="115.3">1</text>
<text x="42.1" y="117.9">2</text>
<text x="87.8" y="117.5">+3.3V</text>
<text x="127.3" y="119.9" transform="rotate(-90 127.3 119.9)">2</text>
<text x="128.5" y="114.9">JP1</text>
<text x="129.6" y="117.5">Developer Mode Enable</text>
<text x="213.2" y="116.6">220</text>
<text x="213.5" y="118.9">R7</text>
<text x="223.5" y="117.6">C6</text>
<text x="223.7" y="119.9">0.1uF</text>
<text x="239.8" y="117.3" transform="rotate(-90 239.8 117.3)">2</text>
<text x="242.8" y="114.3">J5</text>
<text x="243" y="116.6">Audio Out</text>
<text x="37.1" y="125.1">J1</text>
<text x="61.1" y="123.8">PWR_FLAG</text>
<text x="77.6" y="123.8">U2</text>
<text x="193.2" y="123.7">R3</text>
<text x="198.7" y="122">+3.3V</text>
<text x="33.1" y="127.6">Barrel_Jack</text>
<text x="44" y="130.6">1 VIN</text>
<text x="71.9" y="130.6">1</text>
<text x="72.8" y="126.4">LM2937ET-3.3</text>
<text x="73.9" y="131.4">VI</text>
<text x="81" y="131.4">VO</text>
<text x="84.6" y="130.6">3</text>
<text x="192.7" y="126">10K</text>
<text x="200.4" y="131.3" transform="rotate(-90 200.4 131.3)">8</text>
<text x="204.6" y="130.2">24LC256</text>
<text x="207.1" y="127.6">U4</text>
<text x="238.2" y="130.8">GND</text>
<text x="10.3" y="135.6">C</text>
<text x="44" y="135.6">2</text>
<text x="78.5" y="137.7" transform="rotate(-90 78.5 137.7)">2</text>
<text x="79.4" y="135.6" transform="rotate(-90 79.4 135.6)">GND</text>
<text x="99.2" y="136.5">C5</text>
<text x="111.1" y="136.6">R1</text>
<text x="191.3" y="134.4">5</text>
<text x="191.3" y="136.9">6</text>
<text x="193.5" y="135.3">SDA</text>
<text x="193.5" y="137.8">SCL</text>
<text x="201.3" y="136.3" transform="rotate(-90 201.3 136.3)">VCC</text>
<text x="205.5" y="135.3">A0</text>
<text x="205.5" y="137.8">A1</text>
<text x="209.1" y="134.4">1</text>
<text x="209.1" y="136.9">2</text>
<text x="267.7" y="135.6">C</text>
<text x="99.6" y="139.1">1000uF</text>
<text x="111.1" y="138.9">1K</text>
<text x="115.7" y="140.7">1</text>
<text x="115.7" y="143.3">2</text>
<text x="120.8" y="141.6">J2</text>
<text x="166.1" y="142.1" transform="rotate(-90 166.1 142.1)">1</text>
<text x="168.7" y="142.1" transform="rotate(-90 168.7 142.1)">2</text>
<text x="171.2" y="142.1" transform="rotate(-90 171.2 142.1)">3</text>
<text x="173.7" y="142.1" transform="rotate(-90 173.7 142.1)">4</text>
<text x="191.3" y="139.4">7</text>
<text x="193.5" y="140.3">WP</text>
<text x="201.3" y="141.7" transform="rotate(-90 201.3 141.7)">GND</text>
<text x="205.5" y="140.3">A2</text>
<text x="209.1" y="139.4">3</text>
<text x="121.1" y="144.1">Power LED</text>
<text x="166.6" y="148">J3</text>
<text x="200.4" y="144" transform="rotate(-90 200.4 144)">4</text>
<text x="61.1" y="151.8">PWR_FLAG</text>
<text x="166.8" y="150.3">PropPlug</text>
<text x="182.3" y="154.9">GND</text>
<text x="198.8" y="154.9">GND</text>
<text x="88.3" y="157.4">GND</text>
<text x="10.3" y="185.7">D</text>
<text x="19.6" y="180.4">+3.3V</text>
<text x="32.3" y="180.4">+3.3V</text>
<text x="45" y="180.4">+3.3V</text>
<text x="57.7" y="180.4">+3.3V</text>
<text x="267.7" y="185.7">D</text>
<text x="24.1" y="187.4">C1</text>
<text x="24.3" y="189.7">0.1uF</text>
<text x="36.8" y="187.4">C2</text>
<text x="37" y="189.7">0.1uF</text>
<text x="49.5" y="187.4">C3</text>
<text x="49.7" y="189.7">0.1uF</text>
<text x="62.2" y="187.4">C4</text>
<text x="62.4" y="189.7">0.1uF</text>
<text x="19.8" y="196.8">GND</text>
<text x="32.5" y="196.8">GND</text>
<text x="45.2" y="196.8">GND</text>
<text x="57.9" y="196.8">GND</text>
<text x="35" y="205.6">1</text>
<text x="85" y="205.6">2</text>
<text x="135" y="205.6">3</text>
<text x="185" y="205.6">4</text>
<text x="235" y="205.6">5</text>
</g>
</svg>
